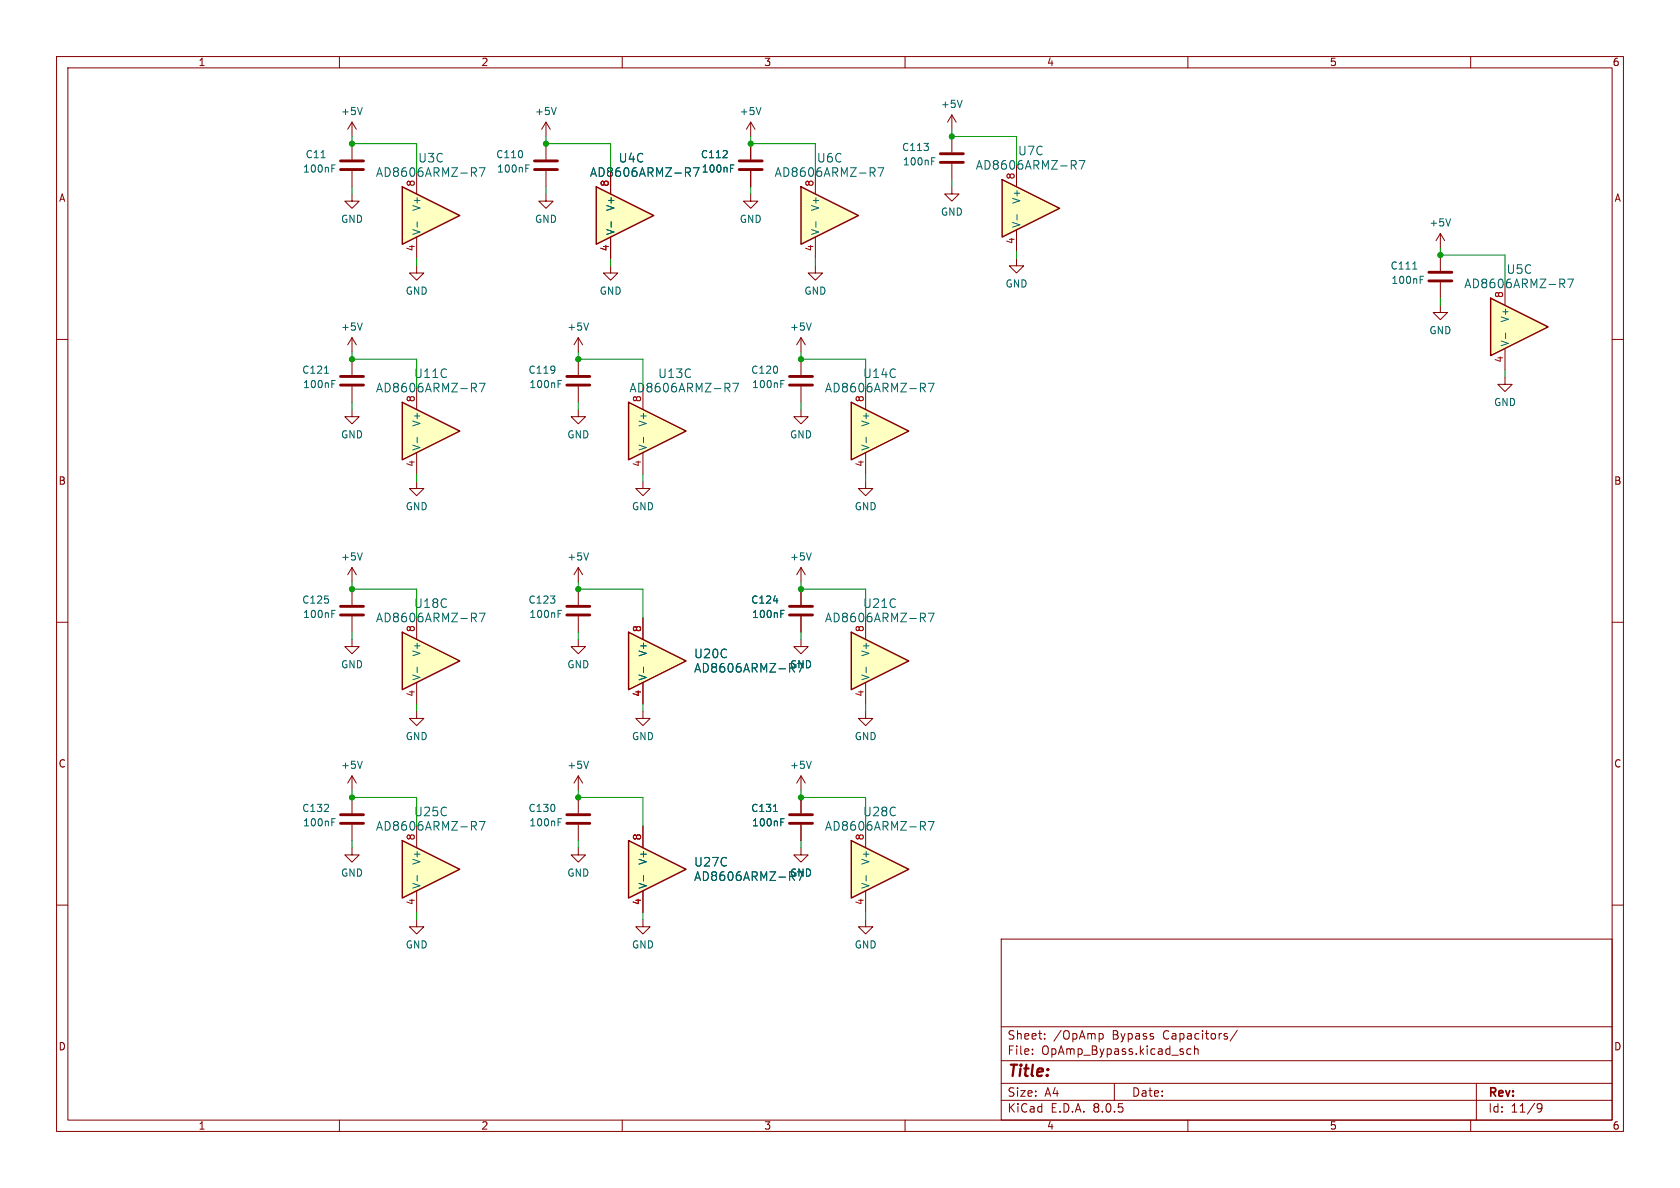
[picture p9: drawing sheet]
<svg xmlns="http://www.w3.org/2000/svg" width="297mm" height="210mm" viewBox="0 0 297 210" stroke-linecap="round" stroke-linejoin="round" font-family="sans-serif">
<g fill="none" stroke="#840000" stroke-width=".18">
<path d="M10 10h277v190h-277zM12 12h273v186h-273zM60 10v2M110 10v2M160 10v2M210 10v2M260 10v2M10 60h2M285 60h2M10 110h2M102.2 113v1.3h1.3l-1.3 1.3-1.2-1.3h1.2M141.6 100.3v2.6"/>
<path d="M141.6 104.1v2.8M141.6 109v2.8M141.6 100.3l-.8 1.3M141.6 100.3l.8 1.3M285 110h2M10 160h2M141.6 149.9v1.2h1.3l-1.3 1.3-1.3-1.3h1.3M141.6 141v2.8M141.6 145.8v2.8M285 160h2M73.7 162.6v1.2h1.2l-1.2 1.3-1.3-1.3h1.3M177 166h108v32h-108z"/>
<path d="M60 198v2M110 198v2M160 198v2M177 194.5h108M177 191.5h108M177 187.5h108M177 181.5h108M182.5 186.3v.1M182.5 185.5v.1M184.7 183.6v.1M184.7 182.8v.1M194.5 182.7l.4 .1 .1 .2v.6l-.5 .1"/>
<path d="M197 191.5v3M210 198v2M210.5 185.5l-.4-.1-.3 .3v.4l.2 .2h.5M211.2 185.5l.2-.1 .3 .1 .1 .9M211.2 184.9v1.5M218.7 182.1l-1.2 2M260 198v2M261 191.5v6.5M271.7 195.4l.3-.3 .5 .1a.99 .99 0 0 1-.3 1.4h-.3M271.7 195.7l.3 .3h.5l.1-.3"/>
</g>
<path d="M139.6 107.2h4M139.6 108.7h4M139.6 144h4M139.6 145.5h4" fill="none" stroke="#840000" stroke-width=".51"/>
<path d="M143.4 97.7l-.4 1.3M136.7 106.2h.8M138 108.5h.5M138 107.9h.6M136.7 143.5h.8M138 145.3h.5M138 144.7h.6" fill="none" stroke="#006464" stroke-width=".18"/>
<path d="M111.1 111.8l10.2 5-10.2 5.1z" fill="#ffffc2"/>
<path d="M111.1 111.8l10.2 5-10.2 5.1z" fill="none" stroke="#840000" stroke-width=".25"/>
<path d="M62.2 113v1.3h1.3l-1.3 1.3-1.2-1.3h1.2M113.7 109.2v3.8M113.7 125.7v1.3h1.2l-1.2 1.3-1.3-1.3h1.3M113.7 120.7v3.8" fill="none" stroke="#840000" stroke-width=".18"/>
<path d="M113.8 117.9v1" fill="none" stroke="#006464" stroke-width=".18"/>
<path d="M150.5 71.1l10.2 5.1-10.2 5.1z" fill="#ffffc2"/>
<path d="M150.5 71.1l10.2 5.1-10.2 5.1z" fill="none" stroke="#840000" stroke-width=".25"/>
<path d="M153 68.6v3.8M153 85.1v1.3h1.3l-1.3 1.2-1.2-1.2h1.2M153 80v3.8M113.7 162.6v1.2h1.2l-1.2 1.3-1.3-1.3h1.3" fill="none" stroke="#840000" stroke-width=".18"/>
<path d="M153.1 77.3v1M163.1 68.6l.5 .7M163.4 67.8l.2 .2-.2 .5M164.1 67.8h1l-.6 1.5" fill="none" stroke="#006464" stroke-width=".18"/>
<path d="M111.1 148.6l10.2 5.1-10.2 5.1z" fill="#ffffc2"/>
<path d="M111.1 148.6l10.2 5.1-10.2 5.1z" fill="none" stroke="#840000" stroke-width=".25"/>
<path d="M113.7 146.1v3.8M113.7 157.5v3.8" fill="none" stroke="#840000" stroke-width=".18"/>
<path d="M113.8 154.8v.9" fill="none" stroke="#006464" stroke-width=".18"/>
<path d="M71.1 111.8l10.2 5-10.2 5.1z" fill="#ffffc2"/>
<path d="M71.1 111.8l10.2 5-10.2 5.1z" fill="none" stroke="#840000" stroke-width=".25"/>
<path d="M62.2 21.6l-.7 1.3M62.2 21.6v2.5M62.2 21.6l.8 1.3M113.7 85.1v1.3h1.2l-1.2 1.2-1.3-1.2h1.3M73.7 109.2v3.8M73.7 120.7v3.8" fill="none" stroke="#840000" stroke-width=".18"/>
<path d="M64 19l-.4 1.3M73.8 117.9v1M83.7 109.2l.5 .7M84.1 108.5l.1 .2-.1 .4M84.7 108.4h1l-.6 1.5" fill="none" stroke="#006464" stroke-width=".18"/>
<path d="M71.1 148.6l10.2 5.1-10.2 5.1z" fill="#ffffc2"/>
<path d="M71.1 148.6l10.2 5.1-10.2 5.1z" fill="none" stroke="#840000" stroke-width=".25"/>
<path d="M141.6 72.4v1.3h1.3l-1.3 1.2-1.3-1.2h1.3M141.6 63.5v2.8M141.6 68.3v2.8M102.2 137.2l-.7 1.2M102.2 137.2v2.5M102.2 137.2l.8 1.2M73.7 146.1v3.8M73.7 157.5v3.8" fill="none" stroke="#840000" stroke-width=".18"/>
<path d="M138 67.9h.5M138 67.3h.6M104 134.6l-.4 1.2M73.8 154.8v.9M83.7 146l.5 .7M84.1 145.3l.1 .2-.1 .4M84.7 145.2h1l-.6 1.5" fill="none" stroke="#006464" stroke-width=".18"/>
<path d="M139.6 66.5h4M139.6 68.1h4" fill="none" stroke="#840000" stroke-width=".51"/>
<path d="M111.1 71.1l10.2 5.1-10.2 5.1z" fill="#ffffc2"/>
<path d="M111.1 71.1l10.2 5.1-10.2 5.1z" fill="none" stroke="#840000" stroke-width=".25"/>
<path d="M62.2 34.3v1.3h1.3l-1.3 1.2-1.2-1.2h1.2M113.7 68.6v3.8M113.7 80v3.8M102.2 149.9v1.2h1.3l-1.3 1.3-1.2-1.3h1.2M102.2 141v2.8M102.2 145.8v2.8" fill="none" stroke="#840000" stroke-width=".18"/>
<path d="M113.8 77.3v1M128.5 68.6l.5 .7M128.9 67.8l.1 .2-.1 .5M129.5 67.8h1.1l-.7 1.5M98.7 145.3h.4M98.7 144.7h.6" fill="none" stroke="#006464" stroke-width=".18"/>
<path d="M100.2 144h4.1M100.2 145.5h4.1" fill="none" stroke="#840000" stroke-width=".51"/>
<path d="M150.5 111.8l10.2 5-10.2 5.1z" fill="#ffffc2"/>
<path d="M150.5 111.8l10.2 5-10.2 5.1z" fill="none" stroke="#840000" stroke-width=".25"/>
<g fill="none" stroke="#840000" stroke-width=".18">
<path d="M62.2 25.4v2.8M62.2 30.2v2.8M141.6 113v1.3h1.3l-1.3 1.3-1.3-1.3h1.3M153 109.2v3.8M62.2 137.2v2.5M62.2 137.2l-.7 1.2M62.2 137.2l.8 1.2M73.7 125.7v1.3h1.2l-1.2 1.3-1.3-1.3h1.3M141.6 137.2l-.8 1.2M141.6 137.2v2.5M141.6 137.2l.8 1.2M153 125.7v1.3h1.3l-1.3 1.3-1.2-1.3h1.2"/>
<path d="M153 120.7v3.8M62.2 141v2.8M62.2 145.8v2.8"/>
</g>
<path d="M56.8 27.9h.7M58.7 29.8h.4M58.7 29.2h.6M153.1 117.9v1M163.1 109.2l.5 .7M163.4 108.5l.2 .2-.2 .4M164.1 108.4h1l-.6 1.5M64 134.6l-.4 1.2M143.4 134.6l-.4 1.2M58.7 145.3h.4M58.7 144.7h.6" fill="none" stroke="#006464" stroke-width=".18"/>
<path d="M60.2 28.4h4.1M60.2 30h4.1M60.2 144h4.1M60.2 145.5h4.1" fill="none" stroke="#840000" stroke-width=".51"/>
<path d="M150.5 148.6l10.2 5.1-10.2 5.1z" fill="#ffffc2"/>
<path d="M150.5 148.6l10.2 5.1-10.2 5.1z" fill="none" stroke="#840000" stroke-width=".25"/>
<path d="M62.2 149.9v1.2h1.3l-1.3 1.3-1.2-1.3h1.2M153 146.1v3.8M153 157.5v3.8M153 162.6v1.2h1.3l-1.3 1.3-1.2-1.3h1.2" fill="none" stroke="#840000" stroke-width=".18"/>
<path d="M153.1 154.8v.9M163.1 146l.5 .7M163.4 145.3l.2 .2-.2 .4M164.1 145.2h1l-.6 1.5" fill="none" stroke="#006464" stroke-width=".18"/>
<path d="M71.1 33l10.2 5.1-10.2 5.1z" fill="#ffffc2"/>
<path d="M71.1 33l10.2 5.1-10.2 5.1z" fill="none" stroke="#840000" stroke-width=".25"/>
<g fill="none" stroke="#840000" stroke-width=".18">
<path d="M73.7 30.5v3.8M96.5 21.6v2.5M96.5 25.4v2.8M96.5 30.2v2.8M96.5 21.6l-.7 1.3M96.5 21.6l.8 1.3M132.7 34.3v1.3h1.3l-1.3 1.2-1.3-1.2h1.3M132.7 21.6v2.5M132.7 25.4v2.8M132.7 30.2v2.8M132.7 21.6l-.7 1.3M132.7 21.6l.8 1.3"/>
<path d="M73.7 47v1.3h1.2l-1.2 1.2-1.3-1.2h1.3M73.7 41.9v3.8"/>
</g>
<path d="M98.3 19l-.4 1.3M134.5 19l-.4 1.3M73.8 39.2v1M83.7 30.5l.5 .7M84.1 29.7l.1 .2-.1 .5M84.7 29.7h1l-.6 1.5M93 29.8h.4M93 29.2h.6M129.1 29.8h.5M129.1 29.2h.7" fill="none" stroke="#006464" stroke-width=".18"/>
<path d="M94.5 28.4h4.1M94.5 30h4.1M130.7 28.4h4M130.7 30h4" fill="none" stroke="#840000" stroke-width=".51"/>
<path d="M105.4 33l10.2 5.1-10.2 5.1z" fill="#ffffc2"/>
<path d="M105.4 33l10.2 5.1-10.2 5.1z" fill="none" stroke="#840000" stroke-width=".25"/>
<g fill="none" stroke="#840000" stroke-width=".18">
<path d="M96.5 34.3v1.3h1.3l-1.3 1.2-1.3-1.2h1.3M107.9 30.5v3.8M62.2 59.7v2.5M62.2 59.7l-.7 1.3M62.2 59.7l.8 1.3M102.2 59.7l-.7 1.3M102.2 59.7v2.5M102.2 59.7l.8 1.3M107.9 47v1.3h1.3l-1.3 1.2-1.2-1.2h1.2M107.9 41.9v3.8M62.2 63.5v2.8M62.2 68.3v2.8"/>
<path d="M102.2 63.5v2.8M102.2 68.3v2.8"/>
</g>
<path d="M108 39.2v1M121.5 30.5l.6 .7M121.9 29.7l.2 .2-.2 .5M122.6 29.7h1l-.7 1.5M64 57.1l-.4 1.3M104 57.1l-.4 1.3M57.4 66h.7M58.7 67.9h.4M58.7 67.3h.6M98.7 67.9h.4M98.7 67.3h.6" fill="none" stroke="#006464" stroke-width=".18"/>
<path d="M60.2 66.5h4.1M60.2 68.1h4.1M100.2 66.5h4.1M100.2 68.1h4.1" fill="none" stroke="#840000" stroke-width=".51"/>
<path d="M71.1 71.1l10.2 5.1-10.2 5.1z" fill="#ffffc2"/>
<path d="M71.1 71.1l10.2 5.1-10.2 5.1z" fill="none" stroke="#840000" stroke-width=".25"/>
<g fill="none" stroke="#840000" stroke-width=".18">
<path d="M141.6 59.7l-.8 1.3M141.6 59.7v2.5M141.6 59.7l.8 1.3M254.6 54v1.2h1.3l-1.3 1.3-1.2-1.3h1.2M62.2 72.4v1.3h1.3l-1.3 1.2-1.2-1.2h1.2M73.7 68.6v3.8M102.2 72.4v1.3h1.3l-1.3 1.2-1.2-1.2h1.2M73.7 85.1v1.3h1.2l-1.2 1.2-1.3-1.2h1.3M73.7 80v3.8M62.2 100.3l-.7 1.3M62.2 100.3v2.6M62.2 104.1v2.8"/>
<path d="M62.2 109v2.8M62.2 100.3l.8 1.3M102.2 100.3l-.7 1.3M102.2 100.3v2.6M102.2 104.1v2.8M102.2 109v2.8M102.2 100.3l.8 1.3"/>
</g>
<path d="M143.4 57.1l-.4 1.3M73.8 77.3v1M83.7 68.6l.5 .7M84.1 67.8l.1 .2-.1 .5M84.7 67.8h1l-.6 1.5M64 97.7l-.4 1.3M104 97.7l-.4 1.3M58.7 108.5h.4M58.7 107.9h.6M98.7 108.5h.4M98.7 107.9h.6" fill="none" stroke="#006464" stroke-width=".18"/>
<path d="M60.2 107.2h4.1M60.2 108.7h4.1M100.2 107.2h4.1M100.2 108.7h4.1" fill="none" stroke="#840000" stroke-width=".51"/>
<path d="M141.6 33l10.2 5.1-10.2 5.1z" fill="#ffffc2"/>
<path d="M141.6 33l10.2 5.1-10.2 5.1z" fill="none" stroke="#840000" stroke-width=".25"/>
<path d="M144.1 30.5v3.8M144.1 47v1.3h1.3l-1.3 1.2-1.2-1.2h1.2M144.1 41.9v3.8" fill="none" stroke="#840000" stroke-width=".18"/>
<path d="M144.2 39.2v1M154.2 30.5l.5 .7M154.6 29.7l.1 .2-.1 .5M155.2 29.7h1l-.6 1.5" fill="none" stroke="#006464" stroke-width=".18"/>
<path d="M263.5 52.7l10.2 5.1-10.2 5.1z" fill="#ffffc2"/>
<path d="M263.5 52.7l10.2 5.1-10.2 5.1z" fill="none" stroke="#840000" stroke-width=".25"/>
<path d="M179.7 45.7v1.3h1.3l-1.3 1.3-1.3-1.3h1.3M254.6 41.3l-.7 1.2M254.6 41.3v2.5M254.6 45.1v2.8M254.6 49.9v2.8M254.6 41.3l.8 1.2M266.1 50.2v3.8M266.1 66.7v1.2h1.2l-1.2 1.3-1.3-1.3h1.3M266.1 61.6v3.8" fill="none" stroke="#840000" stroke-width=".18"/>
<path d="M256.4 38.7l-.4 1.2M249.8 47.6h.7M251.1 49.4h.4M251.1 48.8h.6M266.2 58.9v.9M276.1 50.1l.5 .8M276.5 49.4l.1 .2-.1 .5M277.1 49.3h1l-.6 1.6" fill="none" stroke="#006464" stroke-width=".18"/>
<path d="M252.6 48.1h4.1M252.6 49.7h4.1" fill="none" stroke="#840000" stroke-width=".51"/>
<path d="M177.2 31.8l10.1 5-10.1 5.1z" fill="#ffffc2"/>
<path d="M177.2 31.8l10.1 5-10.1 5.1z" fill="none" stroke="#840000" stroke-width=".25"/>
<g fill="none" stroke="#840000" stroke-width=".18">
<path d="M107.9 30.5v3.8M132.7 25.4v2.8M132.7 30.2v2.8M168.3 33v1.3h1.2l-1.2 1.3-1.3-1.3h1.3M168.3 20.3l-.8 1.3M168.3 20.3v2.6M168.3 24.1v2.8M168.3 29v2.8M168.3 20.3l.7 1.3M179.7 29.2v3.8M107.9 41.9v3.8M179.7 40.6v3.9"/>
<path d="M113.7 109.2v3.8M141.6 104.1v2.8M141.6 109v2.8M113.7 120.7v3.8M113.7 146.1v3.8M113.7 157.5v3.8M141.6 141v2.8M141.6 145.8v2.8"/>
</g>
<g fill="none" stroke="#006464" stroke-width=".18">
<path d="M170.1 17.7l-.4 1.3M108 39.2v1M121.5 30.5l.6 .7M121.9 29.7l.2 .2-.2 .5M122.6 29.7h1l-.7 1.5M129.1 29.8h.5M129.1 29.2h.7M164.7 28.5h.4M164.7 27.9h.6M179.8 37.9v1M189.8 29.2l.5 .7M190.1 28.5l.2 .2-.2 .4"/>
<path d="M190.8 28.4h1l-.7 1.5M113.8 117.9v1M136.7 106.2h.8M138 108.5h.5M138 107.9h.6M113.8 154.8v.9M136.7 143.5h.8M138 145.3h.5M138 144.7h.6"/>
</g>
<path d="M166.2 27.2h4.1M166.2 28.7h4.1" fill="none" stroke="#840000" stroke-width=".51"/>
<g fill="none" stroke="#009600" stroke-width=".18">
<path d="M62.2 24.1v1.3h11.5v5.1M62.2 33v1.3M96.5 24.1v1.3h11.4v5.1M96.5 33v1.3M132.7 24.1v1.3h11.4v5.1M132.7 33v1.3M168.3 22.9v1.2h11.4v5.1M168.3 31.8v1.2M73.7 45.7v1.3M107.9 45.7v1.3M144.1 45.7v1.3M179.7 44.5v1.2"/>
<path d="M254.6 43.8v1.3h11.5v5.1M254.6 52.7v1.3M62.2 62.2v1.3h11.5v5.1M62.2 71.1v1.3M102.2 62.2v1.3h11.5v5.1M102.2 71.1v1.3M141.6 62.2v1.3h11.4v5.1M141.6 71.1v1.3M266.1 65.4v1.3M73.7 83.8v1.3M113.7 83.8v1.3M153 83.8v1.3"/>
<path d="M62.2 102.9v1.2h11.5v5.1M62.2 111.8v1.2M102.2 102.9v1.2h11.5v5.1M102.2 111.8v1.2M141.6 102.9v1.2h11.4v5.1M141.6 111.8v1.2M62.2 139.7v1.3h11.5v5.1M73.7 124.5v1.2M102.2 139.7v1.3h11.5v5.1M113.7 124.5v1.2M141.6 139.7v1.3h11.4v5.1M153 124.5v1.2"/>
<path d="M62.2 148.6v1.3M102.2 148.6v1.3M141.6 148.6v1.3M73.7 161.3v1.3M113.7 161.3v1.3M153 161.3v1.3"/>
</g>
<g fill="#009600" stroke="#009600" stroke-width=".18">
<circle cx="141.6" cy="104.1" r=".46"/>
<circle cx="141.6" cy="63.5" r=".46"/>
<circle cx="102.2" cy="104.1" r=".46"/>
<circle cx="141.6" cy="141" r=".46"/>
<circle cx="102.2" cy="141" r=".46"/>
<circle cx="62.2" cy="141" r=".46"/>
<circle cx="62.2" cy="25.4" r=".46"/>
<circle cx="96.5" cy="25.4" r=".46"/>
<circle cx="62.2" cy="63.5" r=".46"/>
<circle cx="102.2" cy="63.5" r=".46"/>
<circle cx="62.2" cy="104.1" r=".46"/>
<circle cx="132.7" cy="25.4" r=".46"/>
<circle cx="254.6" cy="45.1" r=".46"/>
<circle cx="168.3" cy="24.1" r=".46"/>
</g>
<text font-size="2.8" fill="#840000" x="178" y="190.9">Title:</text>
<g font-size="2.1" fill="#006464">
<text x="73.8" y="28.9">U3C</text>
<text x="109.3" y="28.9">U4C</text>
<text x="144.3" y="28.9">U6C</text>
<text x="179.9" y="27.7">U7C</text>
<text x="66.4" y="31.5">AD8606ARMZ-R7</text>
<text x="104.2" y="31.5">AD8606ARMZ-R7</text>
<text x="136.8" y="31.5">AD8606ARMZ-R7</text>
<text x="172.4" y="30.2">AD8606ARMZ-R7</text>
<text x="258.8" y="51.2">AD8606ARMZ-R7</text>
<text x="266.2" y="48.6">U5C</text>
<text x="66.4" y="69.6">AD8606ARMZ-R7</text>
<text x="73.1" y="67">U11C</text>
<text x="111.2" y="69.6">AD8606ARMZ-R7</text>
<text x="116.3" y="67">U13C</text>
<text x="145.7" y="69.6">AD8606ARMZ-R7</text>
<text x="152.5" y="67">U14C</text>
<text x="73.1" y="107.7">U18C</text>
<text x="152.5" y="107.7">U21C</text>
<text x="66.4" y="110.2">AD8606ARMZ-R7</text>
<text x="145.7" y="110.2">AD8606ARMZ-R7</text>
<text x="122.6" y="116.6">U20C</text>
<text x="122.6" y="119.1">AD8606ARMZ-R7</text>
<text x="66.4" y="147">AD8606ARMZ-R7</text>
<text x="73.1" y="144.5">U25C</text>
<text x="145.7" y="147">AD8606ARMZ-R7</text>
<text x="152.5" y="144.5">U28C</text>
<text x="122.6" y="153.4">U27C</text>
<text x="122.6" y="155.9">AD8606ARMZ-R7</text>
</g>
<g font-size="2.1" fill="#840000">
<text x="178" y="184">Sheet:</text>
<text x="186.2" y="184">/OpAmp</text>
<text x="196.7" y="184">Bypass</text>
<text x="205.8" y="184">Capacitors/</text>
<text x="178" y="186.7">File:</text>
<text x="184.1" y="186.7">OpAmp_Bypass.kicad_sch</text>
<text x="178" y="196.9">KiCad</text>
<text x="178" y="194.1">Size:</text>
<text x="184.7" y="194.1">A4</text>
<text x="185.7" y="196.9">E.D.A.</text>
<text x="193.3" y="196.9">8.0.5</text>
<text x="200" y="194.1">Date:</text>
<text x="263" y="194.3">Rev:</text>
<text x="263" y="196.9">Id:</text>
<text x="267.1" y="196.9">11/9</text>
</g>
<g font-size="1.8" fill="#840000">
<text x="35" y="11.9">1</text>
<text x="85" y="11.9">2</text>
<text x="135" y="11.9">3</text>
<text x="185" y="11.9">4</text>
<text x="235" y="11.9">5</text>
<text x="285" y="11.9">6</text>
<text x="10.3" y="35.9">A</text>
<text x="285.3" y="35.9">A</text>
<text x="10.3" y="85.9">B</text>
<text x="285.3" y="85.9">B</text>
<text x="10.3" y="135.9">C</text>
<text x="285.3" y="135.9">C</text>
<text x="10.3" y="185.9">D</text>
<text x="285.3" y="185.9">D</text>
<text x="35" y="199.9">1</text>
<text x="85" y="199.9">2</text>
<text x="135" y="199.9">3</text>
<text x="185" y="199.9">4</text>
<text x="235" y="199.9">5</text>
<text x="285" y="199.9">6</text>
</g>
<g font-size="1.8" fill="#006464">
<text x="60.2" y="20.5">+5V</text>
<text x="94.5" y="20.5">+5V</text>
<text x="130.7" y="20.5">+5V</text>
<text x="166.2" y="19.3">+5V</text>
<text x="53.9" y="28.2">C11</text>
<text x="87.6" y="28.2">C110</text>
<text x="123.8" y="28.2">C112</text>
<text x="159.4" y="26.9">C113</text>
<text x="159.5" y="29.4">100nF</text>
<text x="53.5" y="30.7">100nF</text>
<text x="87.8" y="30.7">100nF</text>
<text x="124" y="30.7">100nF</text>
<text x="60.2" y="39.6">GND</text>
<text x="74.5" y="41.7" transform="rotate(-90 74.5 41.7)">V-</text>
<text x="74.5" y="37.4" transform="rotate(-90 74.5 37.4)">V+</text>
<text x="94.5" y="39.6">GND</text>
<text x="108.8" y="41.7" transform="rotate(-90 108.8 41.7)">V-</text>
<text x="108.8" y="37.4" transform="rotate(-90 108.8 37.4)">V+</text>
<text x="130.7" y="39.6">GND</text>
<text x="145" y="41.7" transform="rotate(-90 145 41.7)">V-</text>
<text x="145" y="37.4" transform="rotate(-90 145 37.4)">V+</text>
<text x="166.2" y="38.3">GND</text>
<text x="180.6" y="40.4" transform="rotate(-90 180.6 40.4)">V-</text>
<text x="180.6" y="36.1" transform="rotate(-90 180.6 36.1)">V+</text>
<text x="252.6" y="40.2">+5V</text>
<text x="245.7" y="47.9">C111</text>
<text x="71.6" y="52.3">GND</text>
<text x="105.9" y="52.3">GND</text>
<text x="142.1" y="52.3">GND</text>
<text x="177.7" y="51">GND</text>
<text x="245.9" y="50.4">100nF</text>
<text x="60.2" y="58.6">+5V</text>
<text x="100.2" y="58.6">+5V</text>
<text x="139.6" y="58.6">+5V</text>
<text x="252.6" y="59.3">GND</text>
<text x="266.9" y="57.1" transform="rotate(-90 266.9 57.1)">V+</text>
<text x="266.9" y="61.3" transform="rotate(-90 266.9 61.3)">V-</text>
<text x="53.3" y="66.3">C121</text>
<text x="53.5" y="68.8">100nF</text>
<text x="93.3" y="66.3">C119</text>
<text x="93.5" y="68.8">100nF</text>
<text x="132.7" y="66.3">C120</text>
<text x="132.9" y="68.8">100nF</text>
<text x="264" y="72">GND</text>
<text x="60.2" y="77.7">GND</text>
<text x="74.5" y="75.5" transform="rotate(-90 74.5 75.5)">V+</text>
<text x="100.2" y="77.7">GND</text>
<text x="114.5" y="75.5" transform="rotate(-90 114.5 75.5)">V+</text>
<text x="139.6" y="77.7">GND</text>
<text x="153.9" y="75.5" transform="rotate(-90 153.9 75.5)">V+</text>
<text x="74.5" y="79.8" transform="rotate(-90 74.5 79.8)">V-</text>
<text x="114.5" y="79.8" transform="rotate(-90 114.5 79.8)">V-</text>
<text x="153.9" y="79.8" transform="rotate(-90 153.9 79.8)">V-</text>
<text x="71.6" y="90.4">GND</text>
<text x="111.6" y="90.4">GND</text>
<text x="151" y="90.4">GND</text>
<text x="60.2" y="99.3">+5V</text>
<text x="100.2" y="99.3">+5V</text>
<text x="139.6" y="99.3">+5V</text>
<text x="53.3" y="106.9">C125</text>
<text x="93.3" y="106.9">C123</text>
<text x="132.7" y="106.9">C124</text>
<text x="53.5" y="109.4">100nF</text>
<text x="93.5" y="109.4">100nF</text>
<text x="132.9" y="109.4">100nF</text>
<text x="60.2" y="118.3">GND</text>
<text x="74.5" y="116.1" transform="rotate(-90 74.5 116.1)">V+</text>
<text x="100.2" y="118.3">GND</text>
<text x="114.5" y="116.1" transform="rotate(-90 114.5 116.1)">V+</text>
<text x="139.6" y="118.3">GND</text>
<text x="153.9" y="116.1" transform="rotate(-90 153.9 116.1)">V+</text>
<text x="74.5" y="120.4" transform="rotate(-90 74.5 120.4)">V-</text>
<text x="114.5" y="120.4" transform="rotate(-90 114.5 120.4)">V-</text>
<text x="153.9" y="120.4" transform="rotate(-90 153.9 120.4)">V-</text>
<text x="71.6" y="131">GND</text>
<text x="111.6" y="131">GND</text>
<text x="151" y="131">GND</text>
<text x="60.2" y="136.1">+5V</text>
<text x="100.2" y="136.1">+5V</text>
<text x="139.6" y="136.1">+5V</text>
<text x="53.3" y="143.7">C132</text>
<text x="93.3" y="143.7">C130</text>
<text x="132.7" y="143.7">C131</text>
<text x="53.5" y="146.3">100nF</text>
<text x="93.5" y="146.3">100nF</text>
<text x="132.9" y="146.3">100nF</text>
<text x="60.2" y="155.2">GND</text>
<text x="74.5" y="153" transform="rotate(-90 74.5 153)">V+</text>
<text x="100.2" y="155.2">GND</text>
<text x="114.5" y="153" transform="rotate(-90 114.5 153)">V+</text>
<text x="139.6" y="155.2">GND</text>
<text x="153.9" y="153" transform="rotate(-90 153.9 153)">V+</text>
<text x="74.5" y="157.2" transform="rotate(-90 74.5 157.2)">V-</text>
<text x="114.5" y="157.2" transform="rotate(-90 114.5 157.2)">V-</text>
<text x="153.9" y="157.2" transform="rotate(-90 153.9 157.2)">V-</text>
<text x="71.6" y="167.9">GND</text>
<text x="111.6" y="167.9">GND</text>
<text x="151" y="167.9">GND</text>
</g>
<g font-size="1.8" fill="#a90000">
<text x="73.4" y="33.1" transform="rotate(-90 73.4 33.1)">8</text>
<text x="107.7" y="33.1" transform="rotate(-90 107.7 33.1)">8</text>
<text x="143.9" y="33.1" transform="rotate(-90 143.9 33.1)">8</text>
<text x="179.5" y="31.8" transform="rotate(-90 179.5 31.8)">8</text>
<text x="73.4" y="44.5" transform="rotate(-90 73.4 44.5)">4</text>
<text x="107.7" y="44.5" transform="rotate(-90 107.7 44.5)">4</text>
<text x="143.9" y="44.5" transform="rotate(-90 143.9 44.5)">4</text>
<text x="179.5" y="43.3" transform="rotate(-90 179.5 43.3)">4</text>
<text x="265.8" y="52.8" transform="rotate(-90 265.8 52.8)">8</text>
<text x="265.8" y="64.2" transform="rotate(-90 265.8 64.2)">4</text>
<text x="73.4" y="71.2" transform="rotate(-90 73.4 71.2)">8</text>
<text x="113.4" y="71.2" transform="rotate(-90 113.4 71.2)">8</text>
<text x="152.8" y="71.2" transform="rotate(-90 152.8 71.2)">8</text>
<text x="73.4" y="82.6" transform="rotate(-90 73.4 82.6)">4</text>
<text x="113.4" y="82.6" transform="rotate(-90 113.4 82.6)">4</text>
<text x="152.8" y="82.6" transform="rotate(-90 152.8 82.6)">4</text>
<text x="73.4" y="111.8" transform="rotate(-90 73.4 111.8)">8</text>
<text x="113.4" y="111.8" transform="rotate(-90 113.4 111.8)">8</text>
<text x="152.8" y="111.8" transform="rotate(-90 152.8 111.8)">8</text>
<text x="73.4" y="123.3" transform="rotate(-90 73.4 123.3)">4</text>
<text x="113.4" y="123.3" transform="rotate(-90 113.4 123.3)">4</text>
<text x="152.8" y="123.3" transform="rotate(-90 152.8 123.3)">4</text>
<text x="73.4" y="148.7" transform="rotate(-90 73.4 148.7)">8</text>
<text x="113.4" y="148.7" transform="rotate(-90 113.4 148.7)">8</text>
<text x="152.8" y="148.7" transform="rotate(-90 152.8 148.7)">8</text>
<text x="73.4" y="160.1" transform="rotate(-90 73.4 160.1)">4</text>
<text x="113.4" y="160.1" transform="rotate(-90 113.4 160.1)">4</text>
<text x="152.8" y="160.1" transform="rotate(-90 152.8 160.1)">4</text>
</g>
</svg>
